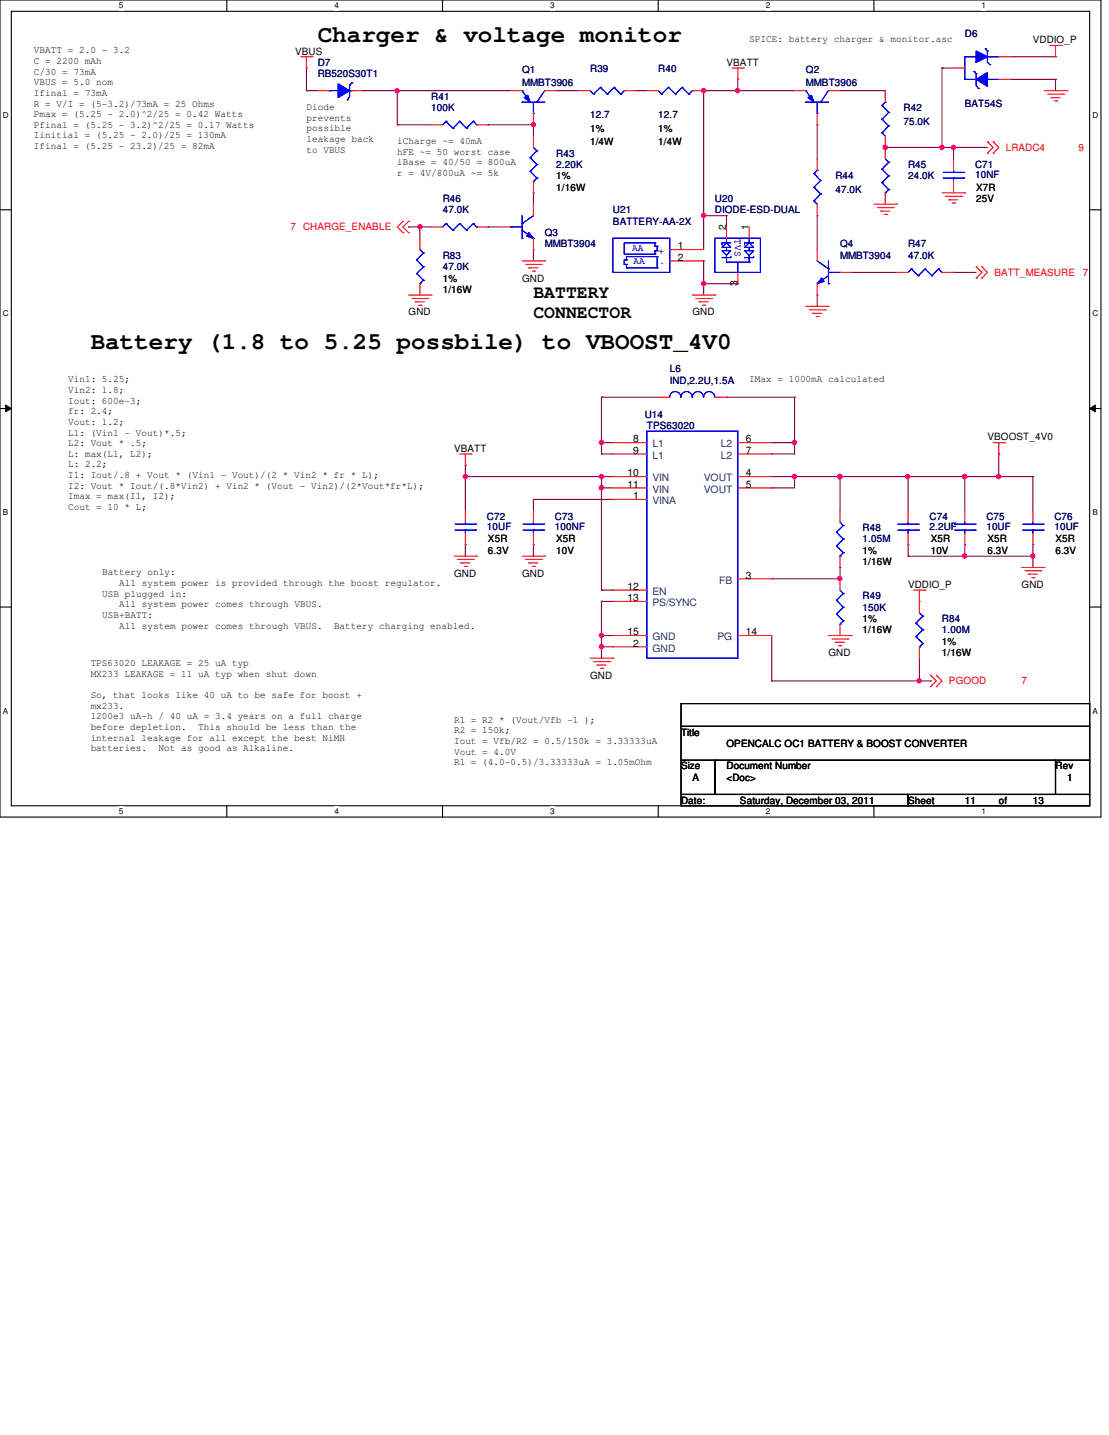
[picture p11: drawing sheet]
<svg xmlns="http://www.w3.org/2000/svg" width="216mm" height="279mm" viewBox="0 0 216 279" stroke-linecap="round" stroke-linejoin="round" font-family="sans-serif">
<path d="M0 0h214.3v159.1h-214.3zM2.2 2.2h209.9v154.7h-209.9z" fill="none" stroke="#000" stroke-width=".21"/>
<g fill="#fff">
<path d="M23.2 .2h.8v1.8h-.8z"/>
<path d="M23.2 157.1h.8v1.8h-.8z"/>
</g>
<path d="M44.2 0v2.2M44.2 156.9v2.2" fill="none" stroke="#000" stroke-width=".21"/>
<g fill="#fff">
<path d="M65.1 .2h.9v1.8h-.9z"/>
<path d="M65.1 157.1h.9v1.8h-.9z"/>
</g>
<path d="M86.1 0v2.2M86.1 156.9v2.2" fill="none" stroke="#000" stroke-width=".21"/>
<g fill="#fff">
<path d="M107.1 .2h.9v1.8h-.9z"/>
<path d="M107.1 157.1h.9v1.8h-.9z"/>
</g>
<path d="M128.1 0v2.2M128.1 156.9v2.2" fill="none" stroke="#000" stroke-width=".21"/>
<g fill="#fff">
<path d="M149.1 .2h.9v1.8h-.9z"/>
<path d="M149.1 157.1h.9v1.8h-.9z"/>
</g>
<path d="M170.1 0v2.2M170.1 156.9v2.2" fill="none" stroke="#000" stroke-width=".21"/>
<g fill="#fff">
<path d="M191.1 .2h.9v1.8h-.9z"/>
<path d="M191.1 157.1h.9v1.8h-.9z"/>
<path d="M.6 21.5h1.1v1.8h-1.1z"/>
<path d="M212.7 21.5h1.1v1.8h-1.1z"/>
<path d="M.6 60.2h1.1v1.7h-1.1z"/>
<path d="M212.7 60.2h1.1v1.7h-1.1z"/>
</g>
<path d="M0 40.9h2.2M212.1 40.9h2.2" fill="none" stroke="#000" stroke-width=".21"/>
<g fill="#fff">
<path d="M.6 98.8h1v1.8h-1z"/>
<path d="M212.7 98.8h1v1.8h-1z"/>
</g>
<path d="M0 79.5h2.2M212.1 79.5h2.2" fill="none" stroke="#000" stroke-width=".21"/>
<path d="M1.1 78.9l1.1 .6-1.1 .7zM212.1 79.5l1.1-.6v1.3z" fill="#000"/>
<path d="M1.1 78.9l1.1 .6-1.1 .7zM212.1 79.5l1.1-.6v1.3z" fill="none" stroke="#000" stroke-width=".19"/>
<g fill="#fff">
<path d="M.6 137.5h1v1.8h-1z"/>
<path d="M212.7 137.5h1v1.8h-1z"/>
</g>
<path d="M0 118.2h2.2M212.1 118.2h2.2" fill="none" stroke="#000" stroke-width=".21"/>
<path d="M123.7 17.7h.1M123.7 17.7h2.2M137 55.2h.1M137 55.2v2.2" fill="none" stroke="#800040" stroke-width=".21"/>
<circle cx="137" cy="55.2" r=".43" fill="#f0f"/>
<circle cx="137" cy="55.2" r=".43" fill="none" stroke="#f0f" stroke-width=".21"/>
<path d="M143.6 15.5h.1M143.6 15.5v2.2M150.2 95h.1M150.2 95h4.5M154.7 92.8h.1M154.7 92.8h8.8" fill="none" stroke="#800040" stroke-width=".21"/>
<circle cx="163.5" cy="92.8" r=".43" fill="#f0f"/>
<circle cx="163.5" cy="92.8" r=".43" fill="none" stroke="#f0f" stroke-width=".21"/>
<circle cx="154.6" cy="92.8" r=".43" fill="#f0f"/>
<circle cx="154.6" cy="92.8" r=".43" fill="none" stroke="#f0f" stroke-width=".21"/>
<path d="M194.4 88.4h.1M194.4 88.4v4.4M201.1 92.8h.1M201.1 92.8v6.6M201.1 108.3h.1M201.1 108.3v2.2M117.1 125.9h.1M117.1 123.7h.1M117.1 125.9h2.2M117.1 123.7v2.2" fill="none" stroke="#800040" stroke-width=".21"/>
<circle cx="201" cy="108.2" r=".42" fill="#f0f"/>
<circle cx="201" cy="108.2" r=".42" fill="none" stroke="#f0f" stroke-width=".21"/>
<path d="M150.2 112.7h.1M150.2 112.7h13.3" fill="none" stroke="#800040" stroke-width=".21"/>
<circle cx="163.5" cy="112.7" r=".42" fill="#f0f"/>
<circle cx="163.5" cy="112.7" r=".42" fill="none" stroke="#f0f" stroke-width=".21"/>
<path d="M187.8 92.8h.1M187.8 92.8v6.6M194.4 92.8h.1M194.4 92.8h6.7" fill="none" stroke="#800040" stroke-width=".21"/>
<circle cx="194.4" cy="92.8" r=".43" fill="#f0f"/>
<circle cx="194.4" cy="92.8" r=".43" fill="none" stroke="#f0f" stroke-width=".21"/>
<path d="M187.8 106h.1M187.8 108.3h.1M187.8 106v2.3M187.8 108.3h13.3" fill="none" stroke="#800040" stroke-width=".21"/>
<circle cx="187.8" cy="108.2" r=".43" fill="#f0f"/>
<circle cx="187.8" cy="108.2" r=".43" fill="none" stroke="#f0f" stroke-width=".21"/>
<path d="M176.8 92.8h.1M176.8 92.8h11" fill="none" stroke="#800040" stroke-width=".21"/>
<circle cx="187.8" cy="92.8" r=".43" fill="#f0f"/>
<circle cx="187.8" cy="92.8" r=".43" fill="none" stroke="#f0f" stroke-width=".21"/>
<circle cx="176.7" cy="92.8" r=".43" fill="#f0f"/>
<circle cx="176.7" cy="92.8" r=".43" fill="none" stroke="#f0f" stroke-width=".21"/>
<path d="M103.8 97.2h.1M103.8 97.2h15.5M103.8 97.2v2.2M187.8 92.8h.1M187.8 92.8h6.6" fill="none" stroke="#800040" stroke-width=".21"/>
<circle cx="187.8" cy="92.8" r=".43" fill="#f0f"/>
<circle cx="187.8" cy="92.8" r=".43" fill="none" stroke="#f0f" stroke-width=".21"/>
<path d="M117.1 88.4h.1M117.1 88.4h2.2M117.1 123.7h.1M117.1 125.9h.1M117.1 123.7h2.2M117.1 125.9v2.2" fill="none" stroke="#800040" stroke-width=".21"/>
<circle cx="117.1" cy="125.9" r=".43" fill="#f0f"/>
<circle cx="117.1" cy="125.9" r=".43" fill="none" stroke="#f0f" stroke-width=".21"/>
<path d="M117.1 86.2h.1M117.1 92.8h.1M117.1 86.2v2.2M117.1 92.8h2.2" fill="none" stroke="#800040" stroke-width=".21"/>
<circle cx="117.1" cy="92.8" r=".43" fill="#f0f"/>
<circle cx="117.1" cy="92.8" r=".43" fill="none" stroke="#f0f" stroke-width=".21"/>
<path d="M117.1 77.3h.1M117.1 77.3v8.9M117.1 86.2h.1M117.1 86.2h2.2M201.1 106h.1M201.1 106v2.3" fill="none" stroke="#800040" stroke-width=".21"/>
<circle cx="117.1" cy="86.1" r=".43" fill="#f0f"/>
<circle cx="117.1" cy="86.1" r=".43" fill="none" stroke="#f0f" stroke-width=".21"/>
<path d="M117.1 77.3h.1M117.1 77.3h11M90.6 92.8h.1M90.6 92.8h26.5M117.1 95h.1M117.1 92.8h.1M117.1 95h2.2M117.1 92.8v2.2" fill="none" stroke="#800040" stroke-width=".21"/>
<circle cx="90.6" cy="92.8" r=".42" fill="#f0f"/>
<circle cx="90.6" cy="92.8" r=".42" fill="none" stroke="#f0f" stroke-width=".21"/>
<path d="M141.4 77.3h.1M141.4 77.3h13.3M90.6 92.8h.1M90.6 92.8v6.6M163.5 92.8h.1M163.5 92.8h13.3M176.8 92.8h.1M176.8 92.8v6.6M176.8 106h.1M176.8 106v2.3" fill="none" stroke="#800040" stroke-width=".21"/>
<circle cx="163.5" cy="92.8" r=".43" fill="#f0f"/>
<circle cx="163.5" cy="92.8" r=".43" fill="none" stroke="#f0f" stroke-width=".21"/>
<path d="M150.2 86.2h.1M150.2 86.2h4.5M154.7 86.2h.1M154.7 86.2v2.2M90.6 106h.1M90.6 106v2.3" fill="none" stroke="#800040" stroke-width=".21"/>
<circle cx="154.6" cy="86.1" r=".43" fill="#f0f"/>
<circle cx="154.6" cy="86.1" r=".43" fill="none" stroke="#f0f" stroke-width=".21"/>
<g fill="none" stroke="#800040" stroke-width=".21">
<path d="M59.6 13.3h.1M59.6 13.3v4.4M77.3 17.7h.1M77.3 17.7h22.1M108.3 17.7h.1M108.3 17.7h4.4M77.3 24.3h.1M77.3 24.3h6.6M154.7 77.3h.1M154.7 77.3v8.9M90.6 90.6h.1M90.6 90.6v2.2"/>
<path d="M150.2 88.4h.1M150.2 92.8h.1M150.2 88.4h4.5M150.2 92.8h4.5M154.7 92.8h.1M154.7 92.8v2.2M163.5 92.8h.1M163.5 92.8v6.6M103.8 106h.1M103.8 106v2.3M117.1 117.1h.1M117.1 117.1h2.2"/>
<path d="M163.5 110.5h.1M163.5 110.5v2.2M176.8 108.3h.1M176.8 108.3h11"/>
</g>
<circle cx="77.3" cy="17.6" r=".43" fill="#f0f"/>
<circle cx="77.3" cy="17.6" r=".43" fill="none" stroke="#f0f" stroke-width=".21"/>
<path d="M77.3 17.7h.1M77.3 17.7v6.6M95 24.3h.1M95 24.3h8.8M103.8 24.3h.1M103.8 24.3v2.2" fill="none" stroke="#800040" stroke-width=".21"/>
<circle cx="103.9" cy="24.3" r=".42" fill="#f0f"/>
<circle cx="103.9" cy="24.3" r=".42" fill="none" stroke="#f0f" stroke-width=".21"/>
<path d="M59.6 17.7h.1M59.6 17.7h2.2M70.7 17.7h.1M70.7 17.7h6.6M103.8 37.5h.1M103.8 37.5v2.3M81.7 44.2h.1M81.7 44.2h2.2M95 44.2h.1M95 44.2h2.2" fill="none" stroke="#800040" stroke-width=".21"/>
<circle cx="81.7" cy="44.1" r=".43" fill="#f0f"/>
<circle cx="81.7" cy="44.1" r=".43" fill="none" stroke="#f0f" stroke-width=".21"/>
<path d="M103.8 48.6h.1M103.8 48.6v2.2M117.1 117.1h.1M117.1 117.1v6.6" fill="none" stroke="#800040" stroke-width=".21"/>
<circle cx="117.1" cy="123.7" r=".42" fill="#f0f"/>
<circle cx="117.1" cy="123.7" r=".42" fill="none" stroke="#f0f" stroke-width=".21"/>
<path d="M117.1 95v19.9M117.1 114.9h.1" fill="none" stroke="#800040" stroke-width=".21"/>
<circle cx="117.1" cy="95" r=".43" fill="#f0f"/>
<circle cx="117.1" cy="95" r=".43" fill="none" stroke="#f0f" stroke-width=".21"/>
<path d="M137 42h.1M137 42v6.6M159.1 57.4h.1M159.1 57.4v2.2M117.1 114.9h2.2M119.3 114.9h.1" fill="none" stroke="#800040" stroke-width=".21"/>
<circle cx="137" cy="41.9" r=".43" fill="#f0f"/>
<circle cx="137" cy="41.9" r=".43" fill="none" stroke="#f0f" stroke-width=".21"/>
<path d="M185.6 28.7h.1M185.6 28.7h6.6" fill="none" stroke="#800040" stroke-width=".21"/>
<circle cx="185.6" cy="28.7" r=".43" fill="#f0f"/>
<circle cx="185.6" cy="28.7" r=".43" fill="none" stroke="#f0f" stroke-width=".21"/>
<path d="M143.6 17.7h.1M143.6 17.7h11.1M183.4 28.7h.1M183.4 28.7h2.2M185.6 28.7h.1M185.6 28.7v2.2" fill="none" stroke="#800040" stroke-width=".21"/>
<circle cx="143.6" cy="17.6" r=".43" fill="#f0f"/>
<circle cx="143.6" cy="17.6" r=".43" fill="none" stroke="#f0f" stroke-width=".21"/>
<path d="M163.5 17.7h.1M163.5 17.7h8.8M183.4 13.3h.1M183.4 13.3v15.4M159.1 24.3h.1M159.1 24.3v6.6M159.1 42h.1M159.1 42v6.6M165.7 53h.1M165.7 53h8.9" fill="none" stroke="#800040" stroke-width=".21"/>
<circle cx="183.4" cy="28.7" r=".43" fill="#f0f"/>
<circle cx="183.4" cy="28.7" r=".43" fill="none" stroke="#f0f" stroke-width=".21"/>
<path d="M183.4 13.3h.1M183.4 13.3h2.2M172.3 28.7h.1M172.3 28.7h11.1" fill="none" stroke="#800040" stroke-width=".21"/>
<circle cx="172.3" cy="28.7" r=".43" fill="#f0f"/>
<circle cx="172.3" cy="28.7" r=".43" fill="none" stroke="#f0f" stroke-width=".21"/>
<g fill="none" stroke="#800040" stroke-width=".21">
<path d="M196.7 11h8.8M196.7 15.5h8.8M205.5 11h.1M205.5 15.5h.1M205.5 17.7h.1M205.5 15.5v2.2M79.5 44.2h.1M79.5 44.2h2.2M81.7 44.2h.1M81.7 44.2v2.2M185.6 53h.1M185.6 53h4.4"/>
<path d="M150.2 132.6h.1M150.2 123.7v8.9M150.2 132.6h28.8M179 132.6h.1"/>
</g>
<circle cx="178.9" cy="132.5" r=".42" fill="#f0f"/>
<circle cx="178.9" cy="132.5" r=".42" fill="none" stroke="#f0f" stroke-width=".21"/>
<path d="M137 17.7h.1M137 17.7h6.6M137 17.7v24.3M137 42h.1M137 42h4.4M141.4 42h.1M141.4 42v2.2M179 132.6h.1M179 128.1v4.5M179 132.6h2.2M181.2 132.6h.1" fill="none" stroke="#800040" stroke-width=".21"/>
<circle cx="137" cy="17.6" r=".43" fill="#f0f"/>
<circle cx="137" cy="17.6" r=".43" fill="none" stroke="#f0f" stroke-width=".21"/>
<path d="M137 50.8h.1M137 50.8v4.4h6.6M143.6 55.2h.1" fill="none" stroke="#800040" stroke-width=".21"/>
<g fill="none" stroke="#f00" stroke-width=".21">
<path d="M58.5 11h2.2M59.6 13.3h.1M59.6 11v2.3M60.7 11h.1M142.5 13.3h2.2M143.6 15.5h.1M143.6 13.3v2.2M144.7 13.3h.1M203.3 17.7h4.4M204 18.3h3.1M204.4 8.8h2.2M204.6 19h.1"/>
<path d="M204.6 19h1.8M205.3 19.6h.4M205.5 11h.1M205.5 8.8v2.2M205.7 19.6h.1M206.6 8.8h.1M207.1 18.3h.1M207.7 17.7h.1M170.1 39.8h4.5M174.6 39.8h.1M183.4 37.5h4.4M184.1 38.2h3.1"/>
<path d="M184.7 38.9h.1M184.7 38.9h1.8M185.4 39.5h.4M185.8 39.5h.1M187.2 38.2h.1M187.8 37.5h.1M192.2 29.8h.1M192.2 27.6h.1M192.2 27.6l1.1 1.1-1.1 1.1M193.3 29.8h.1M193.3 27.6h.1M193.3 27.6l1.1 1.1-1.1 1.1"/>
<path d="M78.4 45.3h.1M78.4 43.1h.1M78.4 43.1l-1.1 1.1 1.1 1.1M79.5 45.3h.1M79.5 43.1h.1M79.5 57.4h4.4M79.5 43.1l-1.1 1.1 1.1 1.1M80.2 58.1h3.1M80.9 58.8h.1M80.9 58.8h1.7M81.5 59.4h.5M82 59.4h.1"/>
<path d="M83.3 58.1h.1M83.9 57.4h.1M101.6 50.8h4.4M102.3 51.5h3.1M103 52.2h.1M103 52.2h1.7M103.6 52.8h.5M104.1 52.8h.1M105.4 51.5h.1M106 50.8h.1M134.8 57.4h4.4M135.5 58.1h3.1"/>
<path d="M136.1 58.8h.1M136.1 58.8h1.8M136.8 59.4h.4M137.2 59.4h.1M138.6 58.1h.1M139.2 57.4h.1M156.9 59.6h4.4M161.3 59.6h.1M170.8 40.4h3.1M171.5 41.1h.1M171.5 41.1h1.7M172.1 41.7h.5"/>
<path d="M172.6 41.7h.1M173.9 40.4h.1M190 54.1h.1M190 51.9h.1M190 51.9l1.1 1.1-1.1 1.1M191.1 54.1h.1M191.1 51.9h.1M191.1 51.9l1.1 1.1-1.1 1.1M157.6 60.3h3.1M158.2 61h.1M158.2 61h1.8M158.9 61.6h.4"/>
<path d="M159.3 61.6h.1M160.7 60.3h.1M89.5 88.4h2.2M90.6 90.6h.1M90.6 88.4v2.2M91.7 88.4h.1M193.3 86.2h2.3M194.4 88.4h.1M194.4 86.2v2.2M195.6 86.2h.1M88.4 108.3h4.4M89 108.9h3.2"/>
<path d="M89.7 109.6h.1M89.7 109.6h1.8M90.4 110.3h.4M90.8 110.3h.1M92.2 108.9h.1M92.8 108.3h.1M101.6 108.3h4.4M102.3 108.9h3.1M103 109.6h.1M103 109.6h1.7M103.6 110.3h.5M104.1 110.3h.1"/>
<path d="M105.4 108.9h.1M106 108.3h.1M177.9 114.9h2.2M179 117.1h.1M179 114.9v2.2M180.1 114.9h.1M198.9 110.5h4.4M199.5 111.1h3.1M200.2 111.8h.1M200.2 111.8h1.8M200.9 112.5h.4M201.3 112.5h.1"/>
<path d="M202.6 111.1h.1M203.3 110.5h.1M114.9 128.1h4.4M115.6 128.8h3.1M116.2 129.5h.1M116.2 129.5h1.8M116.9 130.1h.4M117.3 130.1h.1M118.7 128.8h.1M119.3 128.1h.1M161.3 123.7h4.4M162 124.4h3.1"/>
<path d="M162.6 125.1h.1M162.6 125.1h1.8M163.3 125.7h.4M163.7 125.7h.1M165.1 124.4h.1M165.7 123.7h.1M181.2 133.7h.1M181.2 131.5h.1M181.2 131.5l1.1 1.1-1.1 1.1M182.3 133.7h.1M182.3 131.5h.1M182.3 131.5l1.1 1.1-1.1 1.1"/>
</g>
<path d="M132.6 137h79.5v4.4h-79.5zM132.6 141.4h79.5v6.6h-79.5zM132.6 148h6.6v6.7h-6.6zM132.6 154.7h44.2v2.2h-44.2zM139.2 148h66.3v6.7h-66.3zM176.8 154.7h35.3v2.2h-35.3zM205.5 148h6.6v6.7h-6.6z" fill="none" stroke="#000" stroke-width=".21"/>
<path d="M99.4 44.2h.1M99.4 44.2h2.2M101.6 43.5h.1M101.6 46.4h.1M101.6 44.8l2.2 1.6M101.6 42v4.4M103.8 46.4h.1M103.8 42l-2.2 1.5" fill="none" stroke="#00f" stroke-width=".21"/>
<path d="M103 45.3l.8 1.1-1.3-.4z" fill="#00f"/>
<path d="M99.4 44.2h.1M99.4 44.2h2.2M101.6 43.5h.1M101.6 46.4h.1M101.6 44.8l2.2 1.6M101.6 42v4.4M103 45.3l.8 1.1-1.3-.4zM103.8 46.4h.1M103.8 42l-2.2 1.5" fill="none" stroke="#00f" stroke-width=".21"/>
<path d="M103 45.3l.8 1.1-1.3-.4z" fill="#00f"/>
<g fill="none" stroke="#00f" stroke-width=".21">
<path d="M114.9 17.7l.7 .6M115.6 18.3h.1M116.9 17h.1M116.9 17l-1.3 1.3M116.9 17l1.3 1.3M118.2 18.3h.1M119.5 17h.1M119.5 17l-1.3 1.3M119.5 17l1.4 1.3M120.9 18.3h.1M121.5 17.7h.1M121.5 17.7l-.6 .6"/>
<path d="M156.9 17.7h.1M156.9 19.9h.1M156.9 17.7l1.6 2.2M156.9 19.9h4.4M159.1 19.9v2.2M159.8 19.9h.1M161.3 17.7l-1.5 2.2M159.1 22.1h.1M183.6 34.7h4M183.6 33.6h4M185.6 33.6h.1M185.6 34.7h.1"/>
<path d="M185.6 33.1v.5M185.6 34.7v.6M187.6 34.7h.1M187.6 33.6h.1M103 45.3l.8 1.1-1.3-.4zM125.9 83.9h17.7v44.2h-17.7zM88.6 103.2h4M88.6 102.1h4M90.6 102.1h.1M90.6 103.2h.1M90.6 101.6v.5M90.6 103.2v.6"/>
<path d="M92.6 103.2h.1M92.6 102.1h.1M162.9 116.9h.1M162.9 119.5h.1M162.9 116.9l1.3 1.3M162.9 119.5l1.3 1.4M163.5 114.9l.7 .7M164.2 115.6h.1M164.2 118.2h.1M164.2 115.6l-1.3 1.3M164.2 118.2l-1.3 1.3M185.8 103.2h4"/>
<path d="M185.8 102.1h4M187.8 102.1h.1M187.8 103.2h.1M187.8 101.6v.5M187.8 103.2v.6M189.8 103.2h.1M189.8 102.1h.1M163.5 121.5h.1M164.2 120.9h.1M164.2 120.9l-.7 .6"/>
</g>
<g fill="none" stroke="#f00" stroke-width=".21">
<path d="M112.7 17.7h2.2M121.5 17.7h2.2M103.8 39.8v2.2M185.6 30.9v2.2M185.6 35.3v2.2M97.2 44.2h2.2M103.8 46.4v2.2M90.6 99.4v2.2M119.3 97.2h6.6M119.3 92.8h6.6M119.3 95h6.6M119.3 86.2h6.6"/>
<path d="M119.3 88.4h6.6M143.6 92.8h6.6M143.6 95h6.6M143.6 86.2h6.6M143.6 88.4h6.6M187.8 99.4v2.2M90.6 103.8v2.2M119.3 114.9h6.6M119.3 117.1h6.6M143.6 112.7h6.6M163.5 112.7v2.2M187.8 103.8v2.2"/>
<path d="M119.3 123.7h6.6M119.3 125.9h6.6M143.6 123.7h6.6M163.5 121.5v2.2"/>
</g>
<path d="M157.3 19l.7-.5 .5 1.4z" fill="#00f"/>
<path d="M156.9 17.7h.1M156.9 19.9h.1M156.9 17.7l1.6 2.2M156.9 19.9h4.4M157.3 19l.7-.5 .5 1.4zM159.1 19.9v2.2M159.8 19.9h.1M161.3 17.7l-1.5 2.2M159.1 22.1h.1" fill="none" stroke="#00f" stroke-width=".21"/>
<path d="M157.3 19l.7-.5 .5 1.4z" fill="#00f"/>
<g fill="none" stroke="#00f" stroke-width=".21">
<path d="M157.3 19l.7-.5 .5 1.4zM119.3 46.4h11.1v6.6h-11.1zM121.5 49.5h.1M121.5 47.3h.1M121.5 51.5h.1M121.5 50.6h.1M121.5 49.5h6M121.5 47.3v2.2M121.5 50.6v.9M121.5 47.3h6M121.5 51.5h.5M121.5 50.6h.5"/>
<path d="M122 51.5h.1M122 50h.1M122 50.6h.1M122 52.2h.1M122 50h5.9M122 50v.6M122 51.5v.7M122 52.2h5.9M127.5 48.8h.1M127.5 49.5h.1M127.5 47.3h.1M127.5 48h.1"/>
<path d="M127.5 48.8h.4M127.5 47.3v.7M127.5 48.8v.7M127.5 48h.4M127.9 48.8h.1M127.9 48h.1M127.9 52.2h.1M127.9 50h.1M127.9 48v.8M127.9 50v2.2"/>
</g>
<path d="M154.7 17.7h2.2M161.3 17.7h2.2M159.1 22.1v2.2M130.4 48.6h6.6M130.4 50.8h6.6" fill="none" stroke="#f00" stroke-width=".21"/>
<path d="M190 15.5l2.2-1.4v2.7z" fill-rule="evenodd" fill="#00f"/>
<path d="M190 15.5l2.2-1.4v2.7z" fill="none" stroke="#00f" stroke-width=".21"/>
<path d="M190 9.9l2.2 1.1-2.2 1.1z" fill-rule="evenodd" fill="#00f"/>
<g fill="none" stroke="#00f" stroke-width=".21">
<path d="M187.8 15.5h.1M187.8 11h.1M187.8 15.5h2.2M187.8 11v4.5M187.8 11h2.2M189.6 13.9h.1M189.6 13.9l.4 .5M190 9.9l2.2 1.1-2.2 1.1zM190 14.4h.1M190 14.4v2.2l.5 .6M190.5 17.2h.1M191.8 9.5h.1"/>
<path d="M191.8 9.5l.4 .4M192.2 9.9h.1M192.2 11h.1M192.2 15.5h.1M192.2 9.9v2.2l.5 .5M192.2 15.5h2.2M192.2 11h2.2M192.7 12.6h.1"/>
</g>
<path d="M190 15.5l2.2-1.4v2.7z" fill-rule="evenodd" fill="#00f"/>
<path d="M190 15.5l2.2-1.4v2.7z" fill="none" stroke="#00f" stroke-width=".21"/>
<path d="M190 9.9l2.2 1.1-2.2 1.1z" fill-rule="evenodd" fill="#00f"/>
<g fill="none" stroke="#00f" stroke-width=".21">
<path d="M187.8 15.5h.1M187.8 11h.1M187.8 15.5h2.2M187.8 11v4.5M187.8 11h2.2M189.6 13.9h.1M189.6 13.9l.4 .5M190 9.9l2.2 1.1-2.2 1.1zM190 14.4h.1M190 14.4v2.2l.5 .6M190.5 17.2h.1M191.8 9.5h.1"/>
<path d="M191.8 9.5l.4 .4M192.2 9.9h.1M192.2 11h.1M192.2 15.5h.1M192.2 9.9v2.2l.5 .5M192.2 15.5h2.2M192.2 11h2.2M192.7 12.6h.1M171.7 32.9h.1M171.7 35.6h.1M171.7 32.9l1.3 1.3M171.7 35.6l1.3 1.3"/>
<path d="M172.3 37.5h.1M172.3 30.9l.7 .7M173 31.6h.1M173 34.2h.1M173 36.9h.1M173 31.6l-1.3 1.3M173 34.2l-1.3 1.4M173 36.9l-.7 .6M81.1 50.6h.1M81.1 53.3h.1M81.1 50.6l1.3 1.3M81.1 53.3l1.3 1.3"/>
<path d="M81.7 55.2h.1M81.7 48.6l.7 .7M82.4 49.3h.1M82.4 51.9h.1M82.4 54.6h.1M82.4 49.3l-1.3 1.3M82.4 51.9l-1.3 1.4M82.4 54.6l-.7 .6M86.8 43.5h.1M86.8 43.5l-.6 .7M86.8 43.5l1.4 1.3M88.2 44.8h.1"/>
<path d="M89.5 43.5h.1M89.5 43.5l-1.3 1.3M89.5 43.5l1.3 1.3M90.8 44.8h.1M92.2 43.5h.1M92.2 43.5l-1.4 1.3M92.2 43.5l.6 .7M92.8 44.2h.1M159.1 55.2h.1M159.1 50.8l2.2 1.6M161.3 52.4h.1M161.3 55.2h.1"/>
<path d="M161.3 53.7l-2.2 1.5M161.3 50.8v4.4M161.3 53h2.2M163.5 53h.1M101.9 103.2h3.9M101.9 102.1h3.9M103.8 102.1h.1M103.8 103.2h.1M103.8 101.6v.5M103.8 103.2v.6M105.8 103.2h.1M105.8 102.1h.1"/>
<path d="M174.8 103.2h4M174.8 102.1h4M176.8 102.1h.1M176.8 103.2h.1M176.8 101.6v.5M176.8 103.2v.6M178.8 103.2h.1M178.8 102.1h.1M179 119.3l.7 .7M179.7 120h.1M179.7 120l-1.4 1.3M178.3 121.3h.1"/>
<path d="M178.3 124h.1M178.3 121.3l1.4 1.3M178.3 124l1.4 1.3M179 125.9h.1M179.7 122.6h.1M179.7 125.3h.1M179.7 122.6l-1.4 1.4M179.7 125.3l-.7 .6"/>
</g>
<g fill="none" stroke="#f00" stroke-width=".21">
<path d="M185.6 13.3h2.2M194.4 15.5h2.3M194.4 11h2.3M172.3 28.7v2.2M172.3 37.5v2.3M81.7 46.4v2.2M81.7 55.2v2.2M83.9 44.2h2.3M92.8 44.2h2.2M103.8 99.4v2.2M176.8 99.4v2.2M103.8 103.8v2.2"/>
<path d="M176.8 103.8v2.2M179 117.1v2.2M179 125.9v2.2"/>
</g>
<path d="M160 54.1l.4 .7-1.3 .4z" fill="#00f"/>
<path d="M159.1 55.2h.1M159.1 50.8l2.2 1.6M160 54.1l.4 .7-1.3 .4zM161.3 52.4h.1M161.3 55.2h.1M161.3 53.7l-2.2 1.5M161.3 50.8v4.4M161.3 53h2.2M163.5 53h.1" fill="none" stroke="#00f" stroke-width=".21"/>
<path d="M160 54.1l.4 .7-1.3 .4z" fill="#00f"/>
<g fill="none" stroke="#00f" stroke-width=".21">
<path d="M128.1 17.7l.7 .6M128.8 18.3h.1M130.1 17h.1M130.1 17l-1.3 1.3M130.1 17l1.4 1.3M131.5 18.3h.1M132.8 17h.1M132.8 17l-1.3 1.3M132.8 17l1.3 1.3M134.1 18.3h.1M134.8 17.7h.1M134.8 17.7l-.7 .6"/>
<path d="M139.2 46.4h8.8v6.6h-8.8zM141.4 47.3l.9 .9h-1.8zM141.4 49.7l-.9-.9h1.8l-.9 .9v1.4M141.4 48.2h.1M141.4 47.3h.1M141.4 51.1h.1M141.4 46.4v.9M141.4 48.2v.6M141.4 51.1h4.4M142.3 50v.2h-1.8M142.3 47.3h-1.8v.4M143.6 53h.1"/>
<path d="M143.6 51.1v1.9M145.8 47.3l.9 .9h-1.8zM145.8 49.7l-.9-.9h1.8l-.9 .9v.5M145.8 48.8h.1M145.8 47.3h.1M145.8 51.1h.1M145.8 50.2h.1M145.8 46.4v.9M145.8 48.2v.6M145.8 50.2v.9M146.7 47.3h-1.8v.4M146.7 50v.2h-1.8"/>
<path d="M160 54.1l.4 .7-1.3 .4zM162.9 103.6h.1M162.9 106.3h.1M162.9 103.6l1.3 1.3M162.9 106.3l1.3 1.3M163.5 108.3h.1M163.5 101.6l.7 .7M164.2 102.3h.1M164.2 104.9h.1M164.2 107.6h.1M164.2 102.3l-1.3 1.3M164.2 104.9l-1.3 1.4"/>
<path d="M164.2 107.6l-.7 .7"/>
</g>
<path d="M125.9 17.7h2.2M134.8 17.7h2.2M141.4 44.2v2.2M143.6 53v2.2M145.8 44.2v2.2M159.1 48.6v2.2M159.1 55.2v2.2M163.5 53h2.2M163.5 99.4v2.2M163.5 108.3v2.2" fill="none" stroke="#f00" stroke-width=".21"/>
<path d="M65.8 16.3l2.3 1.4-2.3 1.3z" fill-rule="evenodd" fill="#00f"/>
<path d="M64.1 17.7h.1M64.1 17.7h2.2M65.8 16.3l2.3 1.4-2.3 1.3zM67.6 19.4h.1M68.1 16.6h.1M68.1 16.6v2.2l-.5 .6M68.1 17.7h.4M68.5 16.1h.1M68.5 17.7h.1M68.5 16.1l-.4 .5" fill="none" stroke="#00f" stroke-width=".21"/>
<path d="M65.8 16.3l2.3 1.4-2.3 1.3z" fill-rule="evenodd" fill="#00f"/>
<g fill="none" stroke="#00f" stroke-width=".21">
<path d="M64.1 17.7h.1M64.1 17.7h2.2M65.8 16.3l2.3 1.4-2.3 1.3zM67.6 19.4h.1M68.1 16.6h.1M68.1 16.6v2.2l-.5 .6M68.1 17.7h.4M68.5 16.1h.1M68.5 17.7h.1M68.5 16.1l-.4 .5M101.6 17.7h.1M101.6 19.9h.1"/>
<path d="M101.6 17.7l1.6 2.2M101.6 19.9h4.4M103.8 19.9v2.2M104.5 19.9h.1M106 17.7l-1.5 2.2M103.8 22.1h.1M177.4 52.4h.1M177.4 52.4l-.6 .6M177.4 52.4l1.4 1.3M178.8 53.7h.1M180.1 52.4h.1M180.1 52.4l-1.3 1.3"/>
<path d="M180.1 52.4l1.3 1.3M181.4 53.7h.1M182.8 52.4h.1M182.8 52.4l-1.4 1.3M182.8 52.4l.6 .6M183.4 53h.1M199.1 103.2h4M199.1 102.1h4M201.1 102.1h.1M201.1 103.2h.1M201.1 101.6v.5M201.1 103.2v.6"/>
<path d="M203.1 103.2h.1M203.1 102.1h.1"/>
</g>
<path d="M61.8 17.7h2.3M68.5 17.7h2.2M174.6 53h2.2M183.4 53h2.2M201.1 99.4v2.2M201.1 103.8v2.2" fill="none" stroke="#f00" stroke-width=".21"/>
<path d="M102.1 19l.6-.5 .5 1.4z" fill="#00f"/>
<path d="M101.6 17.7h.1M101.6 19.9h.1M101.6 17.7l1.6 2.2M101.6 19.9h4.4M102.1 19l.6-.5 .5 1.4zM103.8 19.9v2.2M104.5 19.9h.1M106 17.7l-1.5 2.2M103.8 22.1h.1" fill="none" stroke="#00f" stroke-width=".21"/>
<path d="M102.1 19l.6-.5 .5 1.4z" fill="#00f"/>
<g fill="none" stroke="#00f" stroke-width=".21">
<path d="M102.1 19l.6-.5 .5 1.4zM172.3 19.9h.1M172.3 19.9l-.6 .6M86.8 23.6h.1M86.8 23.6l-.6 .7M86.8 23.6l1.4 1.4M88.2 25h.1M89.5 23.6h.1M89.5 23.6l-1.3 1.4M89.5 23.6l1.3 1.4M90.8 25h.1M92.2 23.6h.1"/>
<path d="M92.2 23.6l-1.4 1.4M92.2 23.6l.6 .7M92.8 24.3h.1M103.2 30.7h.1M103.2 33.4h.1M103.2 30.7l1.3 1.3M103.2 33.4l1.3 1.3M103.8 35.3h.1M103.8 28.7l.7 .7M104.5 29.4h.1M104.5 32h.1M104.5 34.7h.1"/>
<path d="M104.5 29.4l-1.3 1.3M104.5 32l-1.3 1.4M104.5 34.7l-.7 .6M158.5 39.1h.1M158.5 36.4h.1M158.5 33.8h.1M158.5 39.1l.6 .7M158.5 36.4l1.3 1.4M158.5 33.8l1.3 1.3M159.1 33.1h.1M159.1 33.1l-.6 .7M159.8 37.8h.1"/>
<path d="M159.8 35.1h.1M159.8 35.1l-1.3 1.3M159.8 37.8l-1.3 1.3M171.7 25.9h.1M171.7 23.2h.1M171.7 20.5h.1M171.7 25.9l.6 .6M171.7 23.2l1.3 1.3M171.7 20.5l1.3 1.4M173 24.5h.1M173 21.9h.1M173 24.5l-1.3 1.4"/>
<path d="M173 21.9l-1.3 1.3M130.4 77.3a1.08 1.08 0 0 1 1.1-1.1 1.08 1.08 0 0 1 1 1.1M132.6 77.3a1.08 1.08 0 0 1 1.1-1.1 1.08 1.08 0 0 1 1 1.1 1.1 1.1 0 0 1 1.1-1.1 1.1 1.1 0 0 1 1.1 1.1M137 77.3a1.08 1.08 0 0 1 1.1-1.1 1.08 1.08 0 0 1 1 1.1"/>
</g>
<g fill="none" stroke="#f00" stroke-width=".21">
<path d="M99.4 17.7h2.2M106 17.7h2.3M172.3 17.7v2.2M83.9 24.3h2.3M92.8 24.3h2.2M103.8 22.1v2.2M103.8 26.5v2.2M103.8 35.3v2.2M159.1 30.9v2.2M159.1 39.8v2.2M172.3 26.5v2.2M128.1 77.3h2.3"/>
<path d="M139.2 77.3h2.2"/>
</g>
<circle cx="137" cy="55.2" r=".43" fill="#f0f"/>
<circle cx="137" cy="55.2" r=".43" fill="none" stroke="#f0f" stroke-width=".21"/>
<circle cx="163.5" cy="92.8" r=".43" fill="#f0f"/>
<circle cx="163.5" cy="92.8" r=".43" fill="none" stroke="#f0f" stroke-width=".21"/>
<circle cx="154.6" cy="92.8" r=".43" fill="#f0f"/>
<circle cx="154.6" cy="92.8" r=".43" fill="none" stroke="#f0f" stroke-width=".21"/>
<circle cx="201" cy="108.2" r=".42" fill="#f0f"/>
<circle cx="201" cy="108.2" r=".42" fill="none" stroke="#f0f" stroke-width=".21"/>
<circle cx="163.5" cy="112.7" r=".42" fill="#f0f"/>
<circle cx="163.5" cy="112.7" r=".42" fill="none" stroke="#f0f" stroke-width=".21"/>
<circle cx="194.4" cy="92.8" r=".43" fill="#f0f"/>
<circle cx="194.4" cy="92.8" r=".43" fill="none" stroke="#f0f" stroke-width=".21"/>
<circle cx="187.8" cy="108.2" r=".43" fill="#f0f"/>
<circle cx="187.8" cy="108.2" r=".43" fill="none" stroke="#f0f" stroke-width=".21"/>
<circle cx="187.8" cy="92.8" r=".43" fill="#f0f"/>
<circle cx="187.8" cy="92.8" r=".43" fill="none" stroke="#f0f" stroke-width=".21"/>
<circle cx="176.7" cy="92.8" r=".43" fill="#f0f"/>
<circle cx="176.7" cy="92.8" r=".43" fill="none" stroke="#f0f" stroke-width=".21"/>
<circle cx="187.8" cy="92.8" r=".43" fill="#f0f"/>
<circle cx="187.8" cy="92.8" r=".43" fill="none" stroke="#f0f" stroke-width=".21"/>
<circle cx="117.1" cy="125.9" r=".43" fill="#f0f"/>
<circle cx="117.1" cy="125.9" r=".43" fill="none" stroke="#f0f" stroke-width=".21"/>
<circle cx="117.1" cy="92.8" r=".43" fill="#f0f"/>
<circle cx="117.1" cy="92.8" r=".43" fill="none" stroke="#f0f" stroke-width=".21"/>
<circle cx="117.1" cy="86.1" r=".43" fill="#f0f"/>
<circle cx="117.1" cy="86.1" r=".43" fill="none" stroke="#f0f" stroke-width=".21"/>
<circle cx="90.6" cy="92.8" r=".42" fill="#f0f"/>
<circle cx="90.6" cy="92.8" r=".42" fill="none" stroke="#f0f" stroke-width=".21"/>
<circle cx="163.5" cy="92.8" r=".43" fill="#f0f"/>
<circle cx="163.5" cy="92.8" r=".43" fill="none" stroke="#f0f" stroke-width=".21"/>
<circle cx="154.6" cy="86.1" r=".43" fill="#f0f"/>
<circle cx="154.6" cy="86.1" r=".43" fill="none" stroke="#f0f" stroke-width=".21"/>
<circle cx="77.3" cy="17.6" r=".43" fill="#f0f"/>
<circle cx="77.3" cy="17.6" r=".43" fill="none" stroke="#f0f" stroke-width=".21"/>
<circle cx="103.9" cy="24.3" r=".42" fill="#f0f"/>
<circle cx="103.9" cy="24.3" r=".42" fill="none" stroke="#f0f" stroke-width=".21"/>
<circle cx="81.7" cy="44.1" r=".43" fill="#f0f"/>
<circle cx="81.7" cy="44.1" r=".43" fill="none" stroke="#f0f" stroke-width=".21"/>
<circle cx="117.1" cy="123.7" r=".42" fill="#f0f"/>
<circle cx="117.1" cy="123.7" r=".42" fill="none" stroke="#f0f" stroke-width=".21"/>
<circle cx="117.1" cy="95" r=".43" fill="#f0f"/>
<circle cx="117.1" cy="95" r=".43" fill="none" stroke="#f0f" stroke-width=".21"/>
<circle cx="137" cy="41.9" r=".43" fill="#f0f"/>
<circle cx="137" cy="41.9" r=".43" fill="none" stroke="#f0f" stroke-width=".21"/>
<circle cx="185.6" cy="28.7" r=".43" fill="#f0f"/>
<circle cx="185.6" cy="28.7" r=".43" fill="none" stroke="#f0f" stroke-width=".21"/>
<circle cx="143.6" cy="17.6" r=".43" fill="#f0f"/>
<circle cx="143.6" cy="17.6" r=".43" fill="none" stroke="#f0f" stroke-width=".21"/>
<circle cx="183.4" cy="28.7" r=".43" fill="#f0f"/>
<circle cx="183.4" cy="28.7" r=".43" fill="none" stroke="#f0f" stroke-width=".21"/>
<circle cx="172.3" cy="28.7" r=".43" fill="#f0f"/>
<circle cx="172.3" cy="28.7" r=".43" fill="none" stroke="#f0f" stroke-width=".21"/>
<circle cx="178.9" cy="132.5" r=".42" fill="#f0f"/>
<circle cx="178.9" cy="132.5" r=".42" fill="none" stroke="#f0f" stroke-width=".21"/>
<circle cx="137" cy="17.6" r=".43" fill="#f0f"/>
<circle cx="137" cy="17.6" r=".43" fill="none" stroke="#f0f" stroke-width=".21"/>
<g font-size="4.6">
<text x="61.8" y="8.3">Charger &amp; voltage monitor</text>
<text x="17.7" y="67.9">Battery (1.8 to 5.25 possbile) to VBOOST_4V0</text>
</g>
<g font-size="3.5">
<text x="103.8" y="58.1">BATTERY</text>
<text x="103.8" y="62">CONNECTOR</text>
</g>
<g font-size="2">
<text x="141.4" y="44.8" transform="rotate(-90 141.4 44.8)">2</text>
<text x="145.8" y="44.8" transform="rotate(-90 145.8 44.8)">1</text>
<text x="132" y="48.6">1</text>
<text x="132" y="50.8">2</text>
<text x="143.6" y="55.7" transform="rotate(-90 143.6 55.7)">3</text>
<text x="123.3" y="86.1">8</text>
<text x="123.3" y="88.3">9</text>
<text x="145.2" y="86.1">6</text>
<text x="145.2" y="88.3">7</text>
<text x="122.2" y="92.8">10</text>
<text x="122.2" y="95">11</text>
<text x="145.2" y="92.8">4</text>
<text x="145.2" y="95">5</text>
<text x="123.3" y="97.2">1</text>
<text x="145.2" y="112.6">3</text>
<text x="122.2" y="114.9">12</text>
<text x="122.2" y="117.1">13</text>
<text x="122.2" y="123.7">15</text>
<text x="123.3" y="125.9">2</text>
<text x="145.2" y="123.7">14</text>
</g>
<g font-size="2" fill="#004080">
<text x="128.1" y="49.5">+</text>
<text x="128.6" y="51.7">-</text>
<text x="127" y="87.1">L1</text>
<text x="127" y="89.3">L1</text>
<text x="140.3" y="87.1">L2</text>
<text x="140.3" y="89.3">L2</text>
<text x="127" y="93.7">VIN</text>
<text x="127" y="95.9">VIN</text>
<text x="137" y="93.7">VOUT</text>
<text x="137" y="95.9">VOUT</text>
<text x="127" y="98.2">VINA</text>
<text x="140" y="113.6">FB</text>
<text x="127" y="115.8">EN</text>
<text x="127" y="118">PS/SYNC</text>
<text x="127" y="124.7">GND</text>
<text x="139.7" y="124.7">PG</text>
<text x="127" y="126.9">GND</text>
</g>
<g font-size="1.9">
<text x="6.6" y="10.4">VBATT = 2.0 - 3.2</text>
<text x="57.4" y="10.6">VBUS</text>
<text x="145.8" y="8.1">SPICE: battery charger &amp; monitor.asc</text>
<text x="201.1" y="8.4">VDDIO_P</text>
<text x="6.6" y="12.4">C = 2200 mAh</text>
<text x="6.6" y="14.5">C/30 = 73mA</text>
<text x="6.6" y="16.6">VBUS = 5.0 nom</text>
<text x="141.4" y="12.8">VBATT</text>
<text x="6.6" y="18.7">Ifinal = 73mA</text>
<text x="6.6" y="20.7">R = V/I = (5-3.2)/73mA = 25 Ohms</text>
<text x="6.6" y="22.8">Pmax = (5.25 - 2.0)^2/25 = 0.42 Watts</text>
<text x="59.6" y="21.4">Diode</text>
<text x="59.6" y="23.5">prevents</text>
<text x="6.6" y="24.9">Pfinal = (5.25 - 3.2)^2/25 = 0.17 Watts</text>
<text x="6.6" y="27">Iinitial = (5.25 - 2.0)/25 = 130mA</text>
<text x="6.6" y="29">Ifinal = (5.25 - 23.2)/25 = 82mA</text>
<text x="59.6" y="25.6">possible</text>
<text x="59.6" y="27.6">leakage back</text>
<text x="59.6" y="29.7">to VBUS</text>
<text x="77.3" y="28">iCharge ~= 40mA</text>
<text x="114.9" y="25.7">1%</text>
<text x="114.9" y="28.3">1/4W</text>
<text x="128.1" y="25.7">1%</text>
<text x="128.1" y="28.3">1/4W</text>
<text x="77.3" y="30.1">hFE ~= 50 worst case</text>
<text x="77.3" y="32.2">iBase = 40/50 = 800uA</text>
<text x="77.3" y="34.2">r = 4V/800uA ~= 5k</text>
<text x="108.3" y="34.9">1%</text>
<text x="108.3" y="37.1">1/16W</text>
<text x="190" y="37.1">X7R</text>
<text x="190" y="39.3">25V</text>
<text x="86.2" y="54.8">1%</text>
<text x="86.2" y="57">1/16W</text>
<text x="101.6" y="54.8">GND</text>
<text x="79.5" y="61.4">GND</text>
<text x="134.8" y="61.4">GND</text>
<text x="13.2" y="74.4">Vin1: 5.25;</text>
<text x="13.2" y="76.5">Vin2: 1.8;</text>
<text x="145.8" y="74.4">IMax = 1000mA calculated</text>
<text x="13.2" y="78.6">Iout: 600e-3;</text>
<text x="13.2" y="80.6">fr: 2.4;</text>
<text x="13.2" y="82.7">Vout: 1.2;</text>
<text x="13.2" y="84.8">L1: (Vin1 - Vout)*.5;</text>
<text x="13.2" y="86.9">L2: Vout * .5;</text>
<text x="13.2" y="88.9">L: max(L1, L2);</text>
<text x="88.4" y="88">VBATT</text>
<text x="192.2" y="85.7">VBOOST_4V0</text>
<text x="13.2" y="91">L: 2.2;</text>
<text x="13.2" y="93.1">I1: Iout/.8 + Vout * (Vin1 - Vout)/(2 * Vin2 * fr * L);</text>
<text x="13.2" y="95.2">I2: Vout * Iout/(.8*Vin2) + Vin2 * (Vout - Vin2)/(2*Vout*fr*L);</text>
<text x="13.2" y="97.2">Imax = max(I1, I2);</text>
<text x="13.2" y="99.3">Cout = 10 * L;</text>
<text x="95" y="105.6">X5R</text>
<text x="95" y="107.8">6.3V</text>
<text x="108.3" y="105.6">X5R</text>
<text x="108.3" y="107.8">10V</text>
<text x="167.9" y="107.8">1%</text>
<text x="181.2" y="105.6">X5R</text>
<text x="181.2" y="107.8">10V</text>
<text x="192.2" y="105.6">X5R</text>
<text x="192.2" y="107.8">6.3V</text>
<text x="205.5" y="105.6">X5R</text>
<text x="205.5" y="107.8">6.3V</text>
<text x="19.9" y="112">Battery only:</text>
<text x="88.4" y="112.3">GND</text>
<text x="101.6" y="112.3">GND</text>
<text x="167.9" y="110.1">1/16W</text>
<text x="19.9" y="116.2">USB plugged in:</text>
<text x="23.2" y="114.1">All system power is provided through the boost regulator.</text>
<text x="23.2" y="118.2">All system power comes through VBUS.</text>
<text x="176.8" y="114.5">VDDIO_P</text>
<text x="198.9" y="114.5">GND</text>
<text x="19.9" y="120.3">USB+BATT:</text>
<text x="23.2" y="122.4">All system power comes through VBUS.</text>
<text x="65" y="122.4">Battery charging enabled.</text>
<text x="167.9" y="121.1">1%</text>
<text x="167.9" y="123.3">1/16W</text>
<text x="183.4" y="125.5">1%</text>
<text x="17.7" y="129.7">TPS63020 LEAKAGE = 25 uA typ</text>
<text x="17.7" y="131.7">MX233 LEAKAGE = 11 uA typ when shut down</text>
<text x="161.3" y="127.7">GND</text>
<text x="183.4" y="127.7">1/16W</text>
<text x="17.7" y="135.9">So, that looks like 40 uA to be safe for boost +</text>
<text x="17.7" y="138">mx233.</text>
<text x="114.9" y="132.2">GND</text>
<text x="17.7" y="140">1200e3 uA-h / 40 uA = 3.4 years on a full charge</text>
<text x="17.7" y="142.1">before depletion.</text>
<text x="38.6" y="142.1">This should be less than the</text>
<text x="88.4" y="140.7">R1 = R2 * (Vout/Vfb -1 );</text>
<text x="88.4" y="142.8">R2 = 150k;</text>
<text x="132.6" y="143.2">Title</text>
<text x="17.7" y="144.2">internal leakage for all except the best NiMH</text>
<text x="17.7" y="146.3">batteries.</text>
<text x="30.9" y="146.3">Not as good as Alkaline.</text>
<text x="88.4" y="144.9">Iout = Vfb/R2 = 0.5/150k = 3.33333uA</text>
<text x="88.4" y="146.9">Vout = 4.0V</text>
<text x="88.4" y="149">R1 = (4.0-0.5)/3.33333uA = 1.05mOhm</text>
<text x="132.6" y="149.8">Size</text>
<text x="141.4" y="149.8">Document Number</text>
<text x="141.4" y="145.4">OPENCALC OC1 BATTERY &amp; BOOST CONVERTER</text>
<text x="205.5" y="149.8">Rev</text>
<text x="134.8" y="152">A</text>
<text x="141.4" y="152">&lt;Doc&gt;</text>
<text x="207.7" y="152">1</text>
<text x="132.6" y="156.5">Date:</text>
<text x="144.1" y="156.5">Saturday, December 03, 2011</text>
<text x="176.8" y="156.5">Sheet</text>
<text x="187.8" y="156.5">11</text>
<text x="194.4" y="156.5">of</text>
<text x="201.1" y="156.5">13</text>
</g>
<g font-size="1.9" fill="#000080">
<text x="187.8" y="7.3">D6</text>
<text x="61.8" y="12.8">D7</text>
<text x="61.8" y="15">RB520S30T1</text>
<text x="101.6" y="14.1">Q1</text>
<text x="101.6" y="16.8">MMBT3906</text>
<text x="114.9" y="13.9">R39</text>
<text x="128.1" y="13.9">R40</text>
<text x="156.9" y="14.1">Q2</text>
<text x="156.9" y="16.8">MMBT3906</text>
<text x="83.9" y="19.4">R41</text>
<text x="83.9" y="21.7">100K</text>
<text x="114.9" y="23">12.7</text>
<text x="128.1" y="23">12.7</text>
<text x="175.9" y="21.7">R42</text>
<text x="187.8" y="20.8">BAT54S</text>
<text x="175.9" y="24.3">75.0K</text>
<text x="108.3" y="30.5">R43</text>
<text x="108.3" y="32.7">2.20K</text>
<text x="162.6" y="34.9">R44</text>
<text x="176.8" y="32.7">R45</text>
<text x="176.8" y="34.9">24.0K</text>
<text x="189.8" y="32.7">C71</text>
<text x="189.8" y="34.7">10NF</text>
<text x="86.2" y="39.3">R46</text>
<text x="86.2" y="41.5">47.0K</text>
<text x="119.3" y="41.5">U21</text>
<text x="139.2" y="39.3">U20</text>
<text x="139.2" y="41.5">DIODE-ESD-DUAL</text>
<text x="162.6" y="37.5">47.0K</text>
<text x="106" y="46">Q3</text>
<text x="119.3" y="43.8">BATTERY-AA-2X</text>
<text x="86.2" y="50.4">R83</text>
<text x="86.2" y="52.6">47.0K</text>
<text x="106" y="48.2">MMBT3904</text>
<text x="163.5" y="48.2">Q4</text>
<text x="163.5" y="50.4">MMBT3904</text>
<text x="176.8" y="48.2">R47</text>
<text x="176.8" y="50.4">47.0K</text>
<text x="130.4" y="72.5">L6</text>
<text x="130.4" y="74.7">IND,2.2U,1.5A</text>
<text x="125.5" y="81.3">U14</text>
<text x="125.9" y="83.5">TPS63020</text>
<text x="94.8" y="101.2">C72</text>
<text x="108" y="101.2">C73</text>
<text x="181" y="101.2">C74</text>
<text x="192" y="101.2">C75</text>
<text x="205.3" y="101.2">C76</text>
<text x="94.8" y="103.2">10UF</text>
<text x="108" y="103.2">100NF</text>
<text x="167.9" y="103.4">R48</text>
<text x="167.9" y="105.6">1.05M</text>
<text x="181" y="103.2">2.2UF</text>
<text x="192" y="103.2">10UF</text>
<text x="205.3" y="103.2">10UF</text>
<text x="167.9" y="116.7">R49</text>
<text x="167.9" y="118.9">150K</text>
<text x="183.4" y="121.1">R84</text>
<text x="183.4" y="123.3">1.00M</text>
</g>
<g font-size="1.9" fill="#f00">
<text x="195.8" y="29.4">LRADC4</text>
<text x="209.9" y="29.4">9</text>
<text x="56.6" y="44.9">7</text>
<text x="59" y="44.9">CHARGE_ENABLE</text>
<text x="193.6" y="53.7">BATT_MEASURE</text>
<text x="210.8" y="53.7">7</text>
<text x="184.7" y="133.3">PGOOD</text>
<text x="198.9" y="133.3">7</text>
</g>
<g font-size="1.9" fill="#00f">
<text x="143.1" y="46.6" transform="rotate(90 143.1 46.6)">TVS</text>
<text x="123.1" y="48.8">AA</text>
<text x="123.3" y="51.5">AA</text>
</g>
<g font-size="1.6">
<text x="23.2" y="1.7">5</text>
<text x="65.1" y="1.7">4</text>
<text x="107.1" y="1.7">3</text>
<text x="149.1" y="1.7">2</text>
<text x="191.1" y="1.7">1</text>
<text x=".6" y="22.9">D</text>
<text x="212.7" y="22.9">D</text>
<text x=".6" y="61.6">C</text>
<text x="212.7" y="61.6">C</text>
<text x=".6" y="100.3">B</text>
<text x="212.7" y="100.3">B</text>
<text x=".6" y="138.9">A</text>
<text x="212.7" y="138.9">A</text>
<text x="23.2" y="158.5">5</text>
<text x="65.1" y="158.5">4</text>
<text x="107.1" y="158.5">3</text>
<text x="149.1" y="158.5">2</text>
<text x="191.1" y="158.5">1</text>
</g>
</svg>
